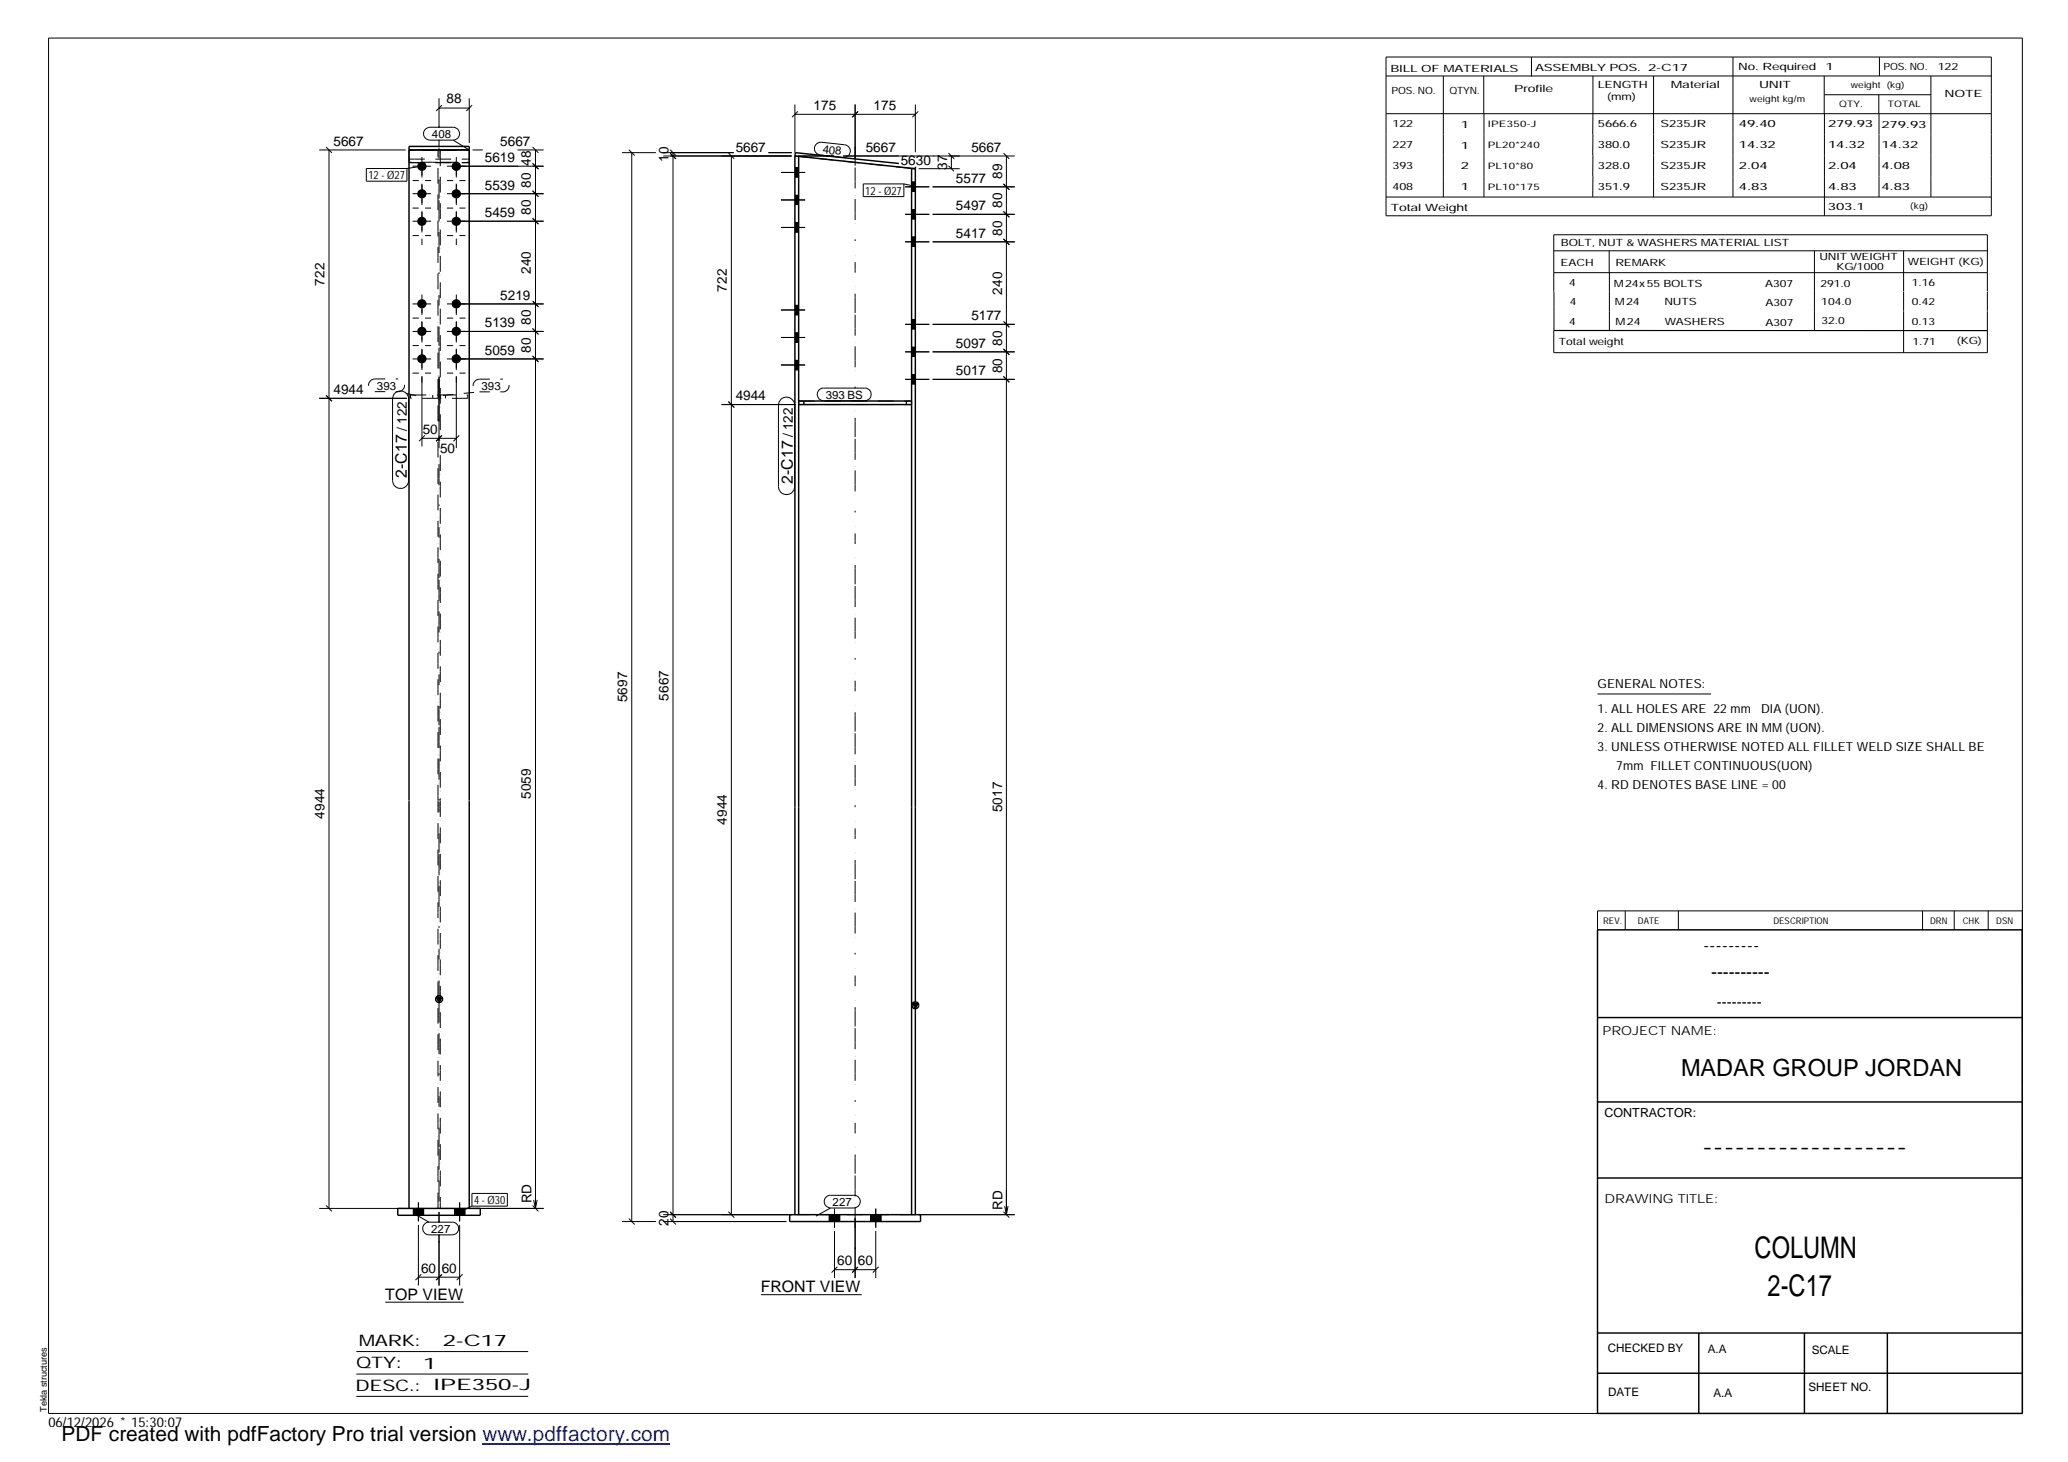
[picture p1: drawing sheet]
<svg xmlns="http://www.w3.org/2000/svg" width="420mm" height="297mm" viewBox="0 0 420 297" stroke-linecap="round" stroke-linejoin="round" font-family="sans-serif">
<g fill="none" stroke="#000" stroke-width=".2">
<path d="M9.9 7.7h401v279.5h-401zM89.2 20v5.9M95.3 20v9.1M281.6 11.6h123v32.2h-123zM281.6 15.4h123M293.2 15.4v24.6M301.5 15.4v7.7M311.1 11.6v3.9M323.6 15.4v16.2M336 15.4v24.6M352.1 11.6v28.4M370.6 15.4v7.7"/>
<path d="M370.7 19.2h21.6M381.7 19.2v3.9M381.8 11.6v3.8M392.3 15.4v24.6M64.9 30.5h17.5M66.3 29.9l1.1 1.2M66.8 30.5v215M74.4 34.2h8.3v2.6h-8.3zM83.8 36.7h1.3M83.8 33.8h3.8M83.8 39.4h3.8M85.7 31.9v4.2"/>
<path d="M85.7 37.3v4.3M85.7 33.8l-3 .4M86.4 36.7h1.2M86.4 26.2l.9-.3h4.8a1.31 1.31 0 0 1 1.3 1.3 1.31 1.31 0 0 1-1.3 1.3h-4.8a1.31 1.31 0 0 1-1.1-.9 1.31 1.31 0 0 1 .2-1.4zM89.2 22h6.1M89.2 28.4v1.3M89.8 21.4l-1.2 1.1M90.8 36.7h1.3M90.8 33.8h19.6M90.8 39.4h19.6M92.1 28.5l3.2 2M92.7 31.9v4.2"/>
<path d="M92.7 37.3v4.3M93.3 36.7h1.3M95.9 21.4l-1.2 1.1M96 30.5h2.1M105.2 30.5h5.2M108.2 38.8l1.2 1.1M108.2 33.2l1.2 1.2-1.2-1.1M108.2 29.9l1.2 1.2M108.8 30.5v215M126.4 31h6.9M127.8 30.4l1.1 1.2M128.4 31v217.2"/>
<path d="M134.7 31h14.4M134.7 31.7h26.1M136.1 31.1l1.2 1.2-1.1-1.1M136.1 30.4l1.2 1.2M136.7 31v217.2M148 31.1l1.2 1.2M148.6 31.7v215.1M156.1 31h4.8M158.7 35h4.9M161.5 36h.8M161.5 34.1h.8M161.5 39.7h.8"/>
<path d="M161.5 23.2h24.5M161.5 21.2v9.8M162.1 22.6l-1.2 1.2M162.2 31.7h7.3M165.9 29.2l1-.3 4.7 .5a1.3 1.3 0 0 1 1.2 1.4 1.3 1.3 0 0 1-1.5 1.2l-4.7-.5a1.29 1.29 0 0 1-1.1-.9 1.29 1.29 0 0 1 .4-1.4zM171.3 31.7h34.9M173.7 21.2v11.1M174.3 22.6l-1.2 1.2M175.4 37.4h8.2v2.5h-8.2zM183.6 37.4l2.8 .6M183.9 38h4.9M185.2 38.9h.8"/>
<path d="M185.2 37h.8M186 21.2v9.7M186.6 22.6l-1.2 1.2M186.6 34.3h8.4M189.5 38h16.7M192.7 33.7l1.1 1.1M192.7 31.1l1.2 1.2M193.3 31.7v2.6M203.9 37.4l1.2 1.2M203.9 31.1l1.2 1.2M204.5 31.7v215.1M281.6 23.1h123"/>
<path d="M301.5 23.1v16.9M323.6 31.6v4.2M323.6 35.8v4.2M370.7 23.1v20.7M381.8 23.1v16.9M83.8 42.3h1.3M83.8 47.9h1.3M83.8 44.9h3.8M85.7 42.9v4.3M85.7 48.5v1.3M85.7 59.8v4.2M86.4 42.3h1.2"/>
<path d="M86.4 47.9h1.2M90.8 42.3h1.3M90.8 47.9h1.3M90.8 44.9h19.6M92.7 42.9v4.3M92.7 48.5v1.3M92.7 59.8v4.2M93.3 42.3h1.3M93.3 47.9h1.3M108.2 44.4l1.2 1.1M158.7 40.6h4.9M158.7 46.2h4.9"/>
<path d="M161.5 41.6h.8M161.5 47.1h.8M161.5 45.3h.8M183.9 43.5h4.9M183.9 49.1h4.9M185.2 44.5h.8M185.2 42.6h.8M185.2 50.1h.8M185.2 48.2h.8M189.5 43.5h16.7M189.5 49.1h16.7M203.9 48.5l1.2 1.2"/>
<path d="M203.9 43l1.2 1.1M281.6 40h123M315.7 55.4h88.1M315.7 51h88.1M315.7 59.3v7.8M326.9 51v4.4M327 55.4v11.8M368.6 51v16.2M386.8 51v8.2M386.8 59.3v3.8M403.8 59.2v-11.5h-88.1v11.6M403.8 59.3v3.8"/>
<path d="M80.2 79.9a1.65 1.65 0 0 1 1.8-.3 1.65 1.65 0 0 1 1 1.5v16.5a1.63 1.63 0 0 1-1.6 1.6 1.63 1.63 0 0 1-1.6-1.6v-16.5l.1-.6zM83.8 64.6h1.3M83.8 70.2h1.3M83.8 75.8h1.3M83.8 61.8h3.8M83.8 67.3h3.8M83.8 72.9h3.8M85.7 65.3v4.3M85.7 70.9v4.3M85.7 76.4v14.3M86.4 64.6h1.2M86.4 70.2h1.2"/>
<path d="M86.4 75.8h1.2M89.2 76.5v14.5M90.8 64.6h1.3M90.8 70.2h1.3M90.8 75.8h1.3M90.8 61.8h19.6M90.8 67.3h19.6M90.8 72.9h19.6M92.7 65.3v4.3M92.7 70.9v4.3M92.7 76.4v14.6M93.3 64.6h1.3"/>
<path d="M93.3 70.2h1.3M93.3 75.8h1.3M108.2 72.3l1.2 1.2M108.2 66.7l1.2 1.2M108.2 61.2l1.2 1.1M158.7 63h4.9M158.7 68.6h4.9M158.7 74.2h4.9M161.5 64h.8M161.5 62h.8M161.5 69.5h.8M161.5 67.6h.8"/>
<path d="M161.5 75.1h.8M161.5 73.2h.8M166.4 79.2l.7-.3h8.6a1.29 1.29 0 0 1 1.3 1.2 1.29 1.29 0 0 1-1.3 1.3h-8.4a1.33 1.33 0 0 1-1.1-.8 1.33 1.33 0 0 1 .2-1.4zM183.9 65.9h4.9M183.9 71.5h4.9M183.9 77.1h4.9M185.2 66.8h.8M185.2 65h.8M185.2 72.4h.8M185.2 70.6h.8M185.2 78h.8M185.2 76.1h.8"/>
<path d="M189.5 65.9h16.7M189.5 71.5h16.7M189.5 77.1h16.7M203.9 76.5l1.2 1.2M203.9 70.9l1.2 1.2M203.9 65.3l1.2 1.2-1.1-1.1M386.8 63.2v8.5M403.8 63.2v8.5h-88.1v-4.5h88.1M64.9 80.9h17.8M66.3 80.3l1.1 1.2M85.7 89.1h7M86.3 88.5l-1.2 1.1"/>
<path d="M89.8 88.5l-1.2 1.1M93.3 88.5l-1.2 1.1M146.6 82.2h15M148 81.6l1.2 1.2M158.6 81.2a1.65 1.65 0 0 1 1.8-.4 1.65 1.65 0 0 1 1.1 1.5v16.5a1.65 1.65 0 0 1-1.7 1.7 1.65 1.65 0 0 1-1.6-1.7v-16.5l.1-.6zM324.6 141h23M330.2 185.1v3.8M341 185.1v3.8M390.6 185.1v3.8M397 185.1v3.8M403.9 185.1v3.8M410.9 185.1h-86.3v3.8"/>
<path d="M64.9 245.5h17.5M66.3 244.9l1.1 1.2M84 245.5v1.4M84.2 246.6l3 1.7M85 244.3v3.8M85 248.9v12.3M85 259.5h8.4M85.6 258.9l-1.2 1.2M86.1 245.5v1.4M86.4 248.5l.5-.2h5a1.29 1.29 0 0 1 1.3 1.3 1.29 1.29 0 0 1-1.3 1.3h-4.7a1.3 1.3 0 0 1-1.3-.9 1.3 1.3 0 0 1 .5-1.5zM89.2 246.2v2.2M89.2 250.8v10.4"/>
<path d="M89.8 258.9l-1.2 1.2 1.1-1.1M92.4 245.5v1.4M93.4 244.3v3.8M93.4 248.9v12.3M94 258.9l-1.2 1.2M94.4 245.5v1.4M95.9 242.5h7.2v2.6h-7.2zM95.9 245.1l-2.5 1.1M96 245.5h14.4M108.2 244.9l1.2 1.2M108.4 243.8l.4 1.7M109.1 243.8l-.3 1.7"/>
<path d="M126.4 248.2h6.9M127.8 247.6l1.1 1.2M134.7 248.2h25.1M134.7 246.8h26.1M136.1 247.6l1.2 1.2M136.1 246.2l1.2 1.2-1.1-1.1M148 246.2l1.2 1.2M167.9 243.2l.6-.3h5a1.29 1.29 0 0 1 1.3 1.2 1.29 1.29 0 0 1-1.3 1.3h-4.8a1.31 1.31 0 0 1-1.1-.8 1.31 1.31 0 0 1 .3-1.4zM168.5 246.8v1.4M168.7 245.4l-2.9 1.7M169.5 245.6v3.8M169.5 250.1v9.6"/>
<path d="M169.5 258h8.4M170.1 257.4l-1.1 1.2M170.6 246.8v1.4M173.7 247.5v12.2M174.3 257.4l-1.2 1.2M176.9 246.8v1.4M177.9 245.6v3.8M177.9 250.1v9.6M178.5 257.4l-1.2 1.2M179 246.8v1.4M186.6 246.8h19.6M203.9 246.2l1.2 1.2"/>
<path d="M204.1 245.1l.4 1.7M204.8 245.1l-.3 1.7M72.4 274.6h34.9M72.4 279.2h34.9M78.3 264.6h15.9M154.6 263h20.5M72.4 283.7h34.9"/>
</g>
<g fill="#000">
<path d="M88.6 202.6h1.2l-.6 1zM185.4 203.9h1.1l-.5 1z"/>
<path d="M161.5 34.1h.8v1.9h-.8z" fill-rule="evenodd"/>
<path d="M161.5 34.1h.8v1.9h-.8z" fill-rule="evenodd"/>
<path d="M185.2 37h.8v1.9h-.8z" fill-rule="evenodd"/>
<path d="M185.2 37h.8v1.9h-.8z" fill-rule="evenodd"/>
<path d="M161.5 39.7h.8v1.9h-.8z" fill-rule="evenodd"/>
<path d="M161.5 39.7h.8v1.9h-.8z" fill-rule="evenodd"/>
<path d="M161.5 45.3h.8v1.8h-.8z" fill-rule="evenodd"/>
<path d="M161.5 45.3h.8v1.8h-.8z" fill-rule="evenodd"/>
<path d="M185.2 42.6h.8v1.9h-.8z" fill-rule="evenodd"/>
<path d="M185.2 42.6h.8v1.9h-.8z" fill-rule="evenodd"/>
<path d="M185.2 48.2h.8v1.9h-.8z" fill-rule="evenodd"/>
<path d="M185.2 48.2h.8v1.9h-.8z" fill-rule="evenodd"/>
<path d="M161.5 62h.8v2h-.8z" fill-rule="evenodd"/>
<path d="M161.5 62h.8v2h-.8z" fill-rule="evenodd"/>
<path d="M161.5 67.6h.8v1.9h-.8z" fill-rule="evenodd"/>
<path d="M161.5 67.6h.8v1.9h-.8z" fill-rule="evenodd"/>
<path d="M161.5 73.2h.8v1.9h-.8z" fill-rule="evenodd"/>
<path d="M161.5 73.2h.8v1.9h-.8z" fill-rule="evenodd"/>
<path d="M185.2 65h.8v1.8h-.8z" fill-rule="evenodd"/>
<path d="M185.2 65h.8v1.8h-.8z" fill-rule="evenodd"/>
<path d="M185.2 70.6h.8v1.8h-.8z" fill-rule="evenodd"/>
<path d="M185.2 70.6h.8v1.8h-.8z" fill-rule="evenodd"/>
<path d="M185.2 76.1h.8v1.9h-.8z" fill-rule="evenodd"/>
<path d="M185.2 76.1h.8v1.9h-.8z" fill-rule="evenodd"/>
<path d="M84 245.5h2.1v1.4h-2.1z" fill-rule="evenodd"/>
<path d="M84 245.5h2.1v1.4h-2.1z" fill-rule="evenodd"/>
<path d="M92.4 245.5h2v1.4h-2z" fill-rule="evenodd"/>
<path d="M92.4 245.5h2v1.4h-2z" fill-rule="evenodd"/>
<path d="M168.5 246.8h2.1v1.4h-2.1z" fill-rule="evenodd"/>
<path d="M168.5 246.8h2.1v1.4h-2.1z" fill-rule="evenodd"/>
<path d="M176.9 246.8h2.1v1.4h-2.1z" fill-rule="evenodd"/>
<path d="M176.9 246.8h2.1v1.4h-2.1z" fill-rule="evenodd"/>
<circle cx="85.7" cy="39.4" r=".94"/>
<circle cx="85.7" cy="33.8" r=".94"/>
<circle cx="92.7" cy="39.4" r=".94"/>
<circle cx="92.7" cy="33.8" r=".94"/>
<circle cx="85.7" cy="45" r=".94"/>
<circle cx="92.7" cy="45" r=".94"/>
<circle cx="85.7" cy="67.3" r=".94"/>
<circle cx="85.7" cy="61.7" r=".94"/>
<circle cx="85.7" cy="72.9" r=".94"/>
<circle cx="92.7" cy="67.3" r=".94"/>
<circle cx="92.7" cy="61.7" r=".94"/>
<circle cx="92.7" cy="72.9" r=".94"/>
</g>
<g fill="none" stroke="#000" stroke-width=".3">
<path d="M83.1 30.5h12.2M161.5 31.7l.8 .1v215M161.5 31.7v215.1M161.5 31.7l.1-.7 21 2.2M161.5 31.7l24.5 2.6M186 34.3l-.8-.1v212.6M186 34.3v212.5M186 33.9v.4M162.3 81.5h22.9M162.3 82.2h22.9M83.1 162.7v-133h12.2v133M83.1 162.8v82.7"/>
<path d="M95.3 162.8v82.7M324.6 188.9h86.2l.1 98.3h-86.3zM88.6 202.6h1.2l-.6 1zM185.4 203.9h1.1l-.5 1zM324.6 206.7h86.3M324.6 239.3h86.3M324.6 223.9h86.3M80.8 245.5h16.8v1.4h-16.8zM160.4 246.8h26.6v1.4h-26.6zM324.6 270.8h86.3M324.6 279h86.3M345.1 270.8v16.4"/>
<path d="M366.6 270.8v16.4M383.5 270.8v16.4"/>
<circle cx="89.2" cy="203" r=".69"/>
<circle cx="186" cy="204.2" r=".71"/>
</g>
<g fill="none" stroke="#000" stroke-width=".2" stroke-dasharray="1.1 0 2.1 .7 0 1.4" stroke-linecap="butt">
<path d="M83.1 33h12.2M83.1 30.5v2.5M83.1 32.3h12.2M89 30.6h-5.9M89 33h-5.9M89.5 30.6v59M89.5 33h5.8M89.5 30.6h5.8M95.3 30.5v2.5M185.2 34.2l-22.9-2.4M83.4 80.9v-.7M83.4 80.2h5.6"/>
<path d="M87.9 80.2v.7M89 85.6v-55M89 80.9h-5.6M89 80.2v.7M89.5 92.5v70.2M89.5 80.2h5.5M89.5 80.9v-.7M90.5 80.2v.7M95 80.2v.7M95 80.9h-5.5M162.3 82.2h22.9M162.3 81.5h22.9"/>
<path d="M162.3 82.2v-.7M163.3 82.2v-.7M184.1 82.2v-.7M185.2 82.2v-.7M185.2 81.5v.7M89 162.7v-74.2M89.5 162.8v82.7M83.1 245.5h12.2M89 245.5v-82.7M186 246.8h-24.5"/>
</g>
<path d="M89.2 25.9v-1.1M173.7 78.9v-52.9M89.2 89.6v-1.1M89.2 85.6v-57.2M89.2 162.7v-70.2M173.7 163.9v-82.5M89.2 252.5v-1.7M89.2 248.4v-85.6M173.7 253.8v-89.8" fill="none" stroke="#000" stroke-width=".2" stroke-dasharray=".4 3.2 0 .7 1.4 0 2.8 .7 0 1.4 1.4 0 2.8" stroke-linecap="butt"/>
<path d="M76.2 79.6h4.7M76.2 77h4.7M76.2 77a1.29 1.29 0 0 0-1.3 1.3 1.29 1.29 0 0 0 1.3 1.3M80.9 79.6a1.29 1.29 0 0 0 1.3-1.3 1.29 1.29 0 0 0-1.3-1.3M97.4 79.6h4.8M97.4 77h4.8M97.4 77a1.29 1.29 0 0 0-1.3 1.3 1.29 1.29 0 0 0 1.3 1.3M102.2 79.6a1.29 1.29 0 0 0 1.2-1.3 1.29 1.29 0 0 0-1.2-1.3M84.5 80.4l-3.6-.8M90 80.3l7.4-.7" fill="none" stroke="#000" stroke-width=".2" stroke-dasharray="2.1 2.1" stroke-linecap="butt"/>
<path d="M98 293.3h38.2" fill="none" stroke="#00f" stroke-width=".3"/>
<g font-size="6.1">
<text x="356.5" y="255.5">COLUMN</text>
<text x="359.1" y="263.3">2-C17</text>
</g>
<text font-size="4.8" x="341.5" y="218.6">MADAR GROUP JORDAN</text>
<text font-size="4.2" x="12.5" y="292.7">PDF created with pdfFactory Pro trial version www.pdffactory.com</text>
<g font-size="3.6">
<text x="346.1" y="193.2">---------</text>
<text x="347.7" y="198.6">----------</text>
<text x="345.8" y="234.2">-------------------</text>
</g>
<g font-size="3.2">
<text x="82.6" y="97.2" transform="rotate(-90 82.6 97.2)">2-C17</text>
<text x="161.1" y="98.4" transform="rotate(-90 161.1 98.4)">2-C17</text>
<text x="154.6" y="262.5">FRONT VIEW</text>
<text x="78.3" y="264.1">TOP VIEW</text>
<text x="72.9" y="273.5">MARK:</text>
<text x="90" y="273.5">2-C17</text>
<text x="72.4" y="278">QTY:</text>
<text x="86" y="278.1">1</text>
<text x="72.2" y="282.6">DESC.:</text>
<text x="88.1" y="282.4">IPE350-J</text>
</g>
<text font-size="3" x="348.8" y="204.5">---------</text>
<g font-size="2.8">
<text x="90.7" y="21">88</text>
<text x="165.3" y="22.3">175</text>
<text x="177.5" y="22.3">175</text>
<text x="67.8" y="29.6">5667</text>
<text x="101.6" y="29.6">5667</text>
<text x="98.5" y="33">5619</text>
<text x="107.9" y="33.7" transform="rotate(-90 107.9 33.7)">48</text>
<text x="135.8" y="32.9" transform="rotate(-90 135.8 32.9)">10</text>
<text x="149.5" y="30.9">5667</text>
<text x="175.9" y="30.9">5667</text>
<text x="183" y="33.5">5630</text>
<text x="192.4" y="34.6" transform="rotate(-90 192.4 34.6)">37</text>
<text x="197.4" y="30.9">5667</text>
<text x="98.5" y="38.6">5539</text>
<text x="107.9" y="38.1" transform="rotate(-90 107.9 38.1)">80</text>
<text x="194.2" y="37.1">5577</text>
<text x="203.6" y="36.4" transform="rotate(-90 203.6 36.4)">89</text>
<text x="98.5" y="44.1">5459</text>
<text x="107.9" y="43.7" transform="rotate(-90 107.9 43.7)">80</text>
<text x="194.2" y="42.7">5497</text>
<text x="203.6" y="47.9" transform="rotate(-90 203.6 47.9)">80</text>
<text x="203.6" y="42.3" transform="rotate(-90 203.6 42.3)">80</text>
<text x="194.2" y="48.3">5417</text>
<text x="66" y="58" transform="rotate(-90 66 58)">722</text>
<text x="107.9" y="55.7" transform="rotate(-90 107.9 55.7)">240</text>
<text x="147.7" y="59.3" transform="rotate(-90 147.7 59.3)">722</text>
<text x="203.6" y="59.8" transform="rotate(-90 203.6 59.8)">240</text>
<text x="101.6" y="60.9">5219</text>
<text x="197.4" y="65.1">5177</text>
<text x="98.5" y="66.5">5139</text>
<text x="107.9" y="71.7" transform="rotate(-90 107.9 71.7)">80</text>
<text x="107.9" y="66.1" transform="rotate(-90 107.9 66.1)">80</text>
<text x="194.2" y="70.6">5097</text>
<text x="203.6" y="70.3" transform="rotate(-90 203.6 70.3)">80</text>
<text x="98.5" y="72.1">5059</text>
<text x="194.2" y="76.2">5017</text>
<text x="203.6" y="75.8" transform="rotate(-90 203.6 75.8)">80</text>
<text x="67.8" y="80.1">4944</text>
<text x="149.5" y="81.4">4944</text>
<text x="82.6" y="87.6" transform="rotate(-90 82.6 87.6)">/ 122</text>
<text x="85.9" y="88.1">50</text>
<text x="161.1" y="88.8" transform="rotate(-90 161.1 88.8)">/ 122</text>
<text x="89.4" y="92.1">50</text>
<text x="127.4" y="142.7" transform="rotate(-90 127.4 142.7)">5697</text>
<text x="135.8" y="142.4" transform="rotate(-90 135.8 142.4)">5667</text>
<text x="66" y="166.4" transform="rotate(-90 66 166.4)">4944</text>
<text x="107.9" y="162.3" transform="rotate(-90 107.9 162.3)">5059</text>
<text x="147.7" y="167.6" transform="rotate(-90 147.7 167.6)">4944</text>
<text x="203.6" y="165" transform="rotate(-90 203.6 165)">5017</text>
<text x="108" y="244.5" transform="rotate(-90 108 244.5)">RD</text>
<text x="203.7" y="245.8" transform="rotate(-90 203.7 245.8)">RD</text>
<text x="135.8" y="249" transform="rotate(-90 135.8 249)">20</text>
<text x="170.1" y="257">60</text>
<text x="174.3" y="257">60</text>
<text x="85.6" y="258.6">60</text>
<text x="89.7" y="258.6">60</text>
<text x="9.8" y="290">06/12/2026 * 15:30:07</text>
</g>
<g font-size="2.5">
<text x="324.6" y="139.9">GENERAL NOTES:</text>
<text x="324.6" y="148.7">2. ALL DIMENSIONS ARE IN MM (UON).</text>
<text x="324.6" y="144.9">1. ALL HOLES ARE 22 mm</text>
<text x="357.8" y="144.9">DIA (UON).</text>
<text x="324.6" y="152.5">3. UNLESS OTHERWISE NOTED ALL FILLET WELD SIZE SHALL BE</text>
<text x="324.6" y="160.2">4. RD DENOTES BASE LINE = 00</text>
<text x="328.4" y="156.4">7mm FILLET CONTINUOUS(UON)</text>
<text x="325.6" y="210.3">PROJECT NAME:</text>
<text x="326" y="226.9">CONTRACTOR:</text>
<text x="326" y="244.4">DRAWING TITLE:</text>
</g>
<g font-size="2.4">
<text x="326.7" y="274.7">CHECKED BY</text>
<text x="347" y="275">A.A</text>
<text x="368.1" y="275.1">SCALE</text>
<text x="326.7" y="283.6">DATE</text>
<text x="348.1" y="283.9">A.A</text>
<text x="367.5" y="282.6">SHEET NO.</text>
</g>
<g font-size="2.3">
<text x="87.8" y="28.1">408</text>
<text x="167.1" y="31.1" transform="rotate(6 167.1 31.1)">408</text>
<text x="74.8" y="36.4">12 - Ø27</text>
<text x="175.8" y="39.5">12 - Ø27</text>
<text x="76.6" y="79.1">393</text>
<text x="97.8" y="79.2">393</text>
<text x="167.8" y="81">393 BS</text>
<text x="96.3" y="244.6">4 - Ø30</text>
<text x="169.2" y="245">227</text>
<text x="87.6" y="250.5">227</text>
</g>
<g font-size="2">
<text x="282.5" y="14.6">BILL OF MATERIALS</text>
<text x="311.9" y="14.4">ASSEMBLY POS.</text>
<text x="324.6" y="17.9">LENGTH</text>
<text x="334.9" y="14.4">2-C17</text>
<text x="339.5" y="17.9">Material</text>
<text x="353.1" y="14.2">No. Required</text>
<text x="357.4" y="17.9">UNIT</text>
<text x="370.9" y="14.2">1</text>
<text x="382.7" y="14.2">POS. NO.</text>
<text x="393.7" y="14.3">122</text>
<text x="282.7" y="19.1">POS. NO.</text>
<text x="294.5" y="19">QTYN.</text>
<text x="307.6" y="18.7">Profile</text>
<text x="326.5" y="20.4">(mm)</text>
<text x="395.1" y="19.6">NOTE</text>
<text x="282.9" y="25.8">122</text>
<text x="296.8" y="26">1</text>
<text x="324.7" y="25.9">5666.6</text>
<text x="337.4" y="25.9">S235JR</text>
<text x="353.3" y="25.9">49.40</text>
<text x="371.4" y="25.9">279.93</text>
<text x="382.3" y="25.9">279.93</text>
<text x="282.9" y="30">227</text>
<text x="282.9" y="34.3">393</text>
<text x="296.8" y="30.2">1</text>
<text x="296.8" y="34.4">2</text>
<text x="324.7" y="30.1">380.0</text>
<text x="324.7" y="34.4">328.0</text>
<text x="337.4" y="30.1">S235JR</text>
<text x="337.4" y="34.3">S235JR</text>
<text x="353.3" y="30.1">14.32</text>
<text x="353.3" y="34.4">2.04</text>
<text x="371.4" y="30.1">14.32</text>
<text x="371.4" y="34.3">2.04</text>
<text x="382.3" y="30.2">14.32</text>
<text x="382.3" y="34.4">4.08</text>
<text x="282.9" y="38.5">408</text>
<text x="296.8" y="38.6">1</text>
<text x="324.7" y="38.6">351.9</text>
<text x="337.4" y="38.6">S235JR</text>
<text x="353.3" y="38.6">4.83</text>
<text x="371.4" y="38.6">4.83</text>
<text x="382.3" y="38.6">4.83</text>
<text x="282.6" y="42.8">Total Weight</text>
<text x="371.4" y="42.7">303.1</text>
<text x="317.1" y="49.9">BOLT, NUT &amp; WASHERS MATERIAL LIST</text>
<text x="328.2" y="54">REMARK</text>
<text x="369.7" y="52.7">UNIT WEIGHT</text>
<text x="387.6" y="53.9">WEIGHT (KG)</text>
<text x="317.1" y="54">EACH</text>
<text x="318.8" y="58.1">4</text>
<text x="327.9" y="58.2">M24x55 BOLTS</text>
<text x="358.6" y="58.3">A307</text>
<text x="369.9" y="58.2">291.0</text>
<text x="373.1" y="54.9">KG/1000</text>
<text x="388.4" y="58.2">1.16</text>
<text x="318.9" y="61.9">4</text>
<text x="328.1" y="62">M24</text>
<text x="338.2" y="62">NUTS</text>
<text x="358.7" y="62.3">A307</text>
<text x="370" y="62">104.0</text>
<text x="370.1" y="65.9">32.0</text>
<text x="388.4" y="62">0.42</text>
<text x="388.4" y="66">0.13</text>
<text x="316.7" y="70.2">Total weight</text>
<text x="318.8" y="66">4</text>
<text x="328.3" y="66">M24</text>
<text x="338.2" y="66">WASHERS</text>
<text x="358.7" y="66.2">A307</text>
<text x="388.6" y="70">1.71</text>
<text x="397.6" y="70">(KG)</text>
</g>
<g font-size="1.9">
<text x="325.7" y="187.8">REV.</text>
<text x="332.8" y="187.6">DATE</text>
<text x="360.3" y="187.7">DESCRIPTION</text>
<text x="392.1" y="187.6">DRN</text>
<text x="398.8" y="187.6">CHK</text>
<text x="405.6" y="187.7">DSN</text>
<text x="9.5" y="286.8" transform="rotate(-90 9.5 286.8)">Tekla structures</text>
</g>
<g font-size="1.8">
<text x="376" y="17.9">weight (kg)</text>
<text x="355.5" y="20.7">weight kg/m</text>
<text x="373.6" y="21.7">QTY.</text>
<text x="383.5" y="21.8">TOTAL</text>
<text x="302.3" y="25.9">IPE350-J</text>
<text x="302.3" y="30.1">PL20*240</text>
<text x="302.3" y="34.3">PL10*80</text>
<text x="302.3" y="38.6">PL10*175</text>
<text x="388.1" y="42.4">(kg)</text>
</g>
</svg>
